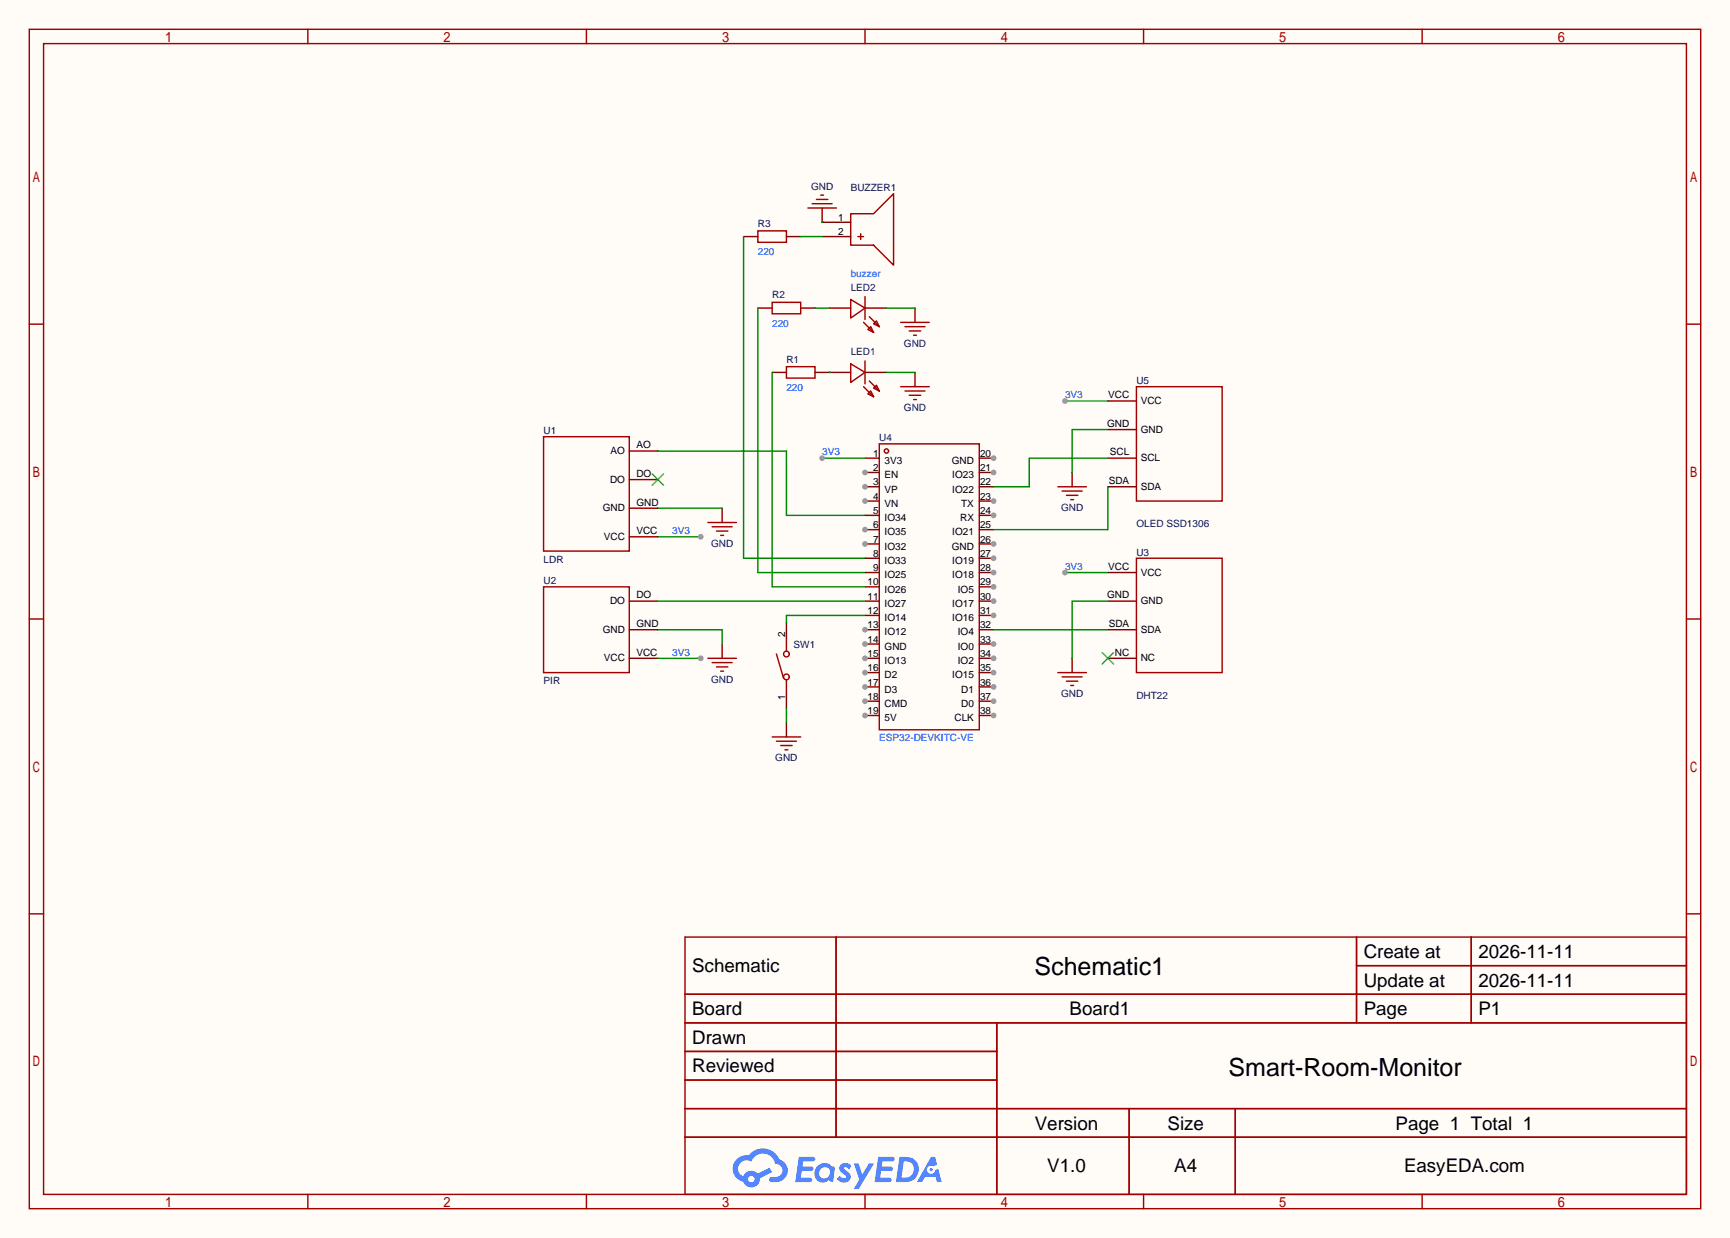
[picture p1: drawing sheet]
<svg xmlns="http://www.w3.org/2000/svg" width="308mm" height="220mm" viewBox="0 0 308 220" stroke-linecap="round" stroke-linejoin="round" font-family="sans-serif">
<path d="M0 0h307.6v220h-307.6z" fill="#fffcf7"/>
<g fill="none" stroke="#a10000" stroke-width=".25">
<path d="M5.2 5.2h297.2v209.6h-297.2zM7.7 7.7h292.1v204.5h-292.1zM54.7 5.2v2.5M104.3 5.2v2.5M153.8 5.2v2.5M203.3 5.2v2.5M252.9 5.2v2.5M5.2 57.6h2.5M299.8 57.6h2.6M5.2 110h2.5M299.8 110h2.6M5.2 162.4h2.5"/>
<path d="M121.8 166.5h178v45.7h-178zM121.8 176.7h178M148.7 166.5v35.6M241.2 166.5v15.2M241.2 171.6h58.6M261.6 166.5v15.2M299.8 162.4h2.6M121.8 181.7h178M121.8 186.8h55.4M121.8 197h178M121.8 191.9h55.4M177.2 181.7v30.5"/>
<path d="M200.8 197v15.2M219.6 197v15.2M54.7 212.2v2.6M104.3 212.2v2.6M121.8 202.1h178M153.8 212.2v2.6M203.3 212.2v2.6M252.9 212.2v2.6"/>
</g>
<g fill="#5487ff">
<path d="M149.5 206.9a1.3 1.3 0 0 1 1.9 .3l-.4 .6a.54 .54 0 0 0-1-.2l.2 .2a1.58 1.58 0 0 1 1 1.5 1.43 1.43 0 0 1-2.4 .2l.5-.6a.64 .64 0 0 0 .5 .5 .64 .64 0 0 0 .6-.3l-.1-.3a1.6 1.6 0 0 1-1.1-1.5z"/>
<path d="M151.8 206.7h.8l.7 2 1.2-2h.9l-2.7 4.5h-.9l1-1.6z"/>
<path d="M142 205.5h1.7a1.31 1.31 0 0 1 1.2 .2 .4 .4 0 0 1-.3 .6h-1.8l-.1 1h1.6a.4 .4 0 0 1 .3 .4 .4 .4 0 0 1-.4 .4h-1.6l-.2 1.2 .8-.1a1.23 1.23 0 0 1 1.2 .2 .39 .39 0 0 1-.4 .6h-2.6z"/>
<path d="M156.1 205.5h1.7a1.32 1.32 0 0 1 1.2 .2 .39 .39 0 0 1-.3 .6h-1.8l-.1 1h1.6a.4 .4 0 0 1 .4 .4 .4 .4 0 0 1-.5 .4h-1.6l-.2 1.1h.8a1.23 1.23 0 0 1 1.2 .2 .39 .39 0 0 1-.4 .6h-2.6z"/>
<path d="M165.5 205.6h.8l.3 1.3-.6 .3a.75 .75 0 0 0-1.1 .3 .75 .75 0 0 0 .5 1.1 .75 .75 0 0 0 .9-.7l.5-.3 .6 2.4h-.8l-.3-.9h-1.8l-.5 .9h-1z"/>
<path d="M159.9 205.6l-.6 4.4h1.4a2.27 2.27 0 0 0 2.7-2.3 2.27 2.27 0 0 0-2.7-2.1zM160.7 206.3a1.5 1.5 0 0 1 1.8 1.6 1.5 1.5 0 0 1-1.9 1.3h-.3z"/>
<path d="M145.4 207.2a1.62 1.62 0 0 0-.4 2.1 1.62 1.62 0 0 0 2 .6l.3-.2 .4 .2 .4 .1 .3-2.4-.1-.3-.5-.1a1.58 1.58 0 0 0-2.4 0zM146 207.7a.98 .98 0 0 1 1.5 .2 .98 .98 0 0 1-.6 1.4 .94 .94 0 0 1-1.2-.4 .94 .94 0 0 1 .3-1.2z"/>
<path d="M131 206a2.37 2.37 0 0 0 1.1 4 1.54 1.54 0 0 0 1.8 1 1.54 1.54 0 0 0 1.2-1.6l2.2-1.1-.5-.8-2.1 1a1.57 1.57 0 0 0-2.6 .5 1.5 1.5 0 0 1-.7-2.1 1.5 1.5 0 0 1 2.2-.5 2.23 2.23 0 0 1 2.3-1.4 2.23 2.23 0 0 1 2 1.8 1.16 1.16 0 0 1 1.2 1.1 1.16 1.16 0 0 1-1.1 1.2h-.7a.47 .47 0 0 0-.5 .4 .47 .47 0 0 0 .4 .5 2.23 2.23 0 0 0 2.2-.6 2.23 2.23 0 0 0 .5-2.3 2.16 2.16 0 0 0-1.3-1.1 3.2 3.2 0 0 0-5.5-.7l-1.1 .1zM133 209.5a.6 .6 0 0 1 1.2 0 .6 .6 0 0 1-1.2 0z"/>
<circle cx="165.6" cy="207.8" r=".28"/>
</g>
<g fill="none" stroke="#a10000" stroke-width=".25">
<path d="M151.3 38h4l3.6-3.6v12.7l-3.6-3.5h-4zM134.7 41h5.1v2.1h-5.1zM137.3 53.7h5.1v2.1h-5.1zM151.3 53.2l2.5 1.5-2.5 1.8zM152.5 42h1M153 41.5v1M153.5 57.3l1.8 1.8M153.8 52.7v4.1M154.3 58.5l.5-.5 .5 1.1zM154.6 56.3l1.7 1.7M155.3 57.5l.5-.5 .5 1zM96.6 77.6h15.3v20.3h-15.3z"/>
<path d="M139.8 65.2h5.1v2h-5.1zM151.3 64.6l2.5 1.6-2.5 1.7zM153.5 68.7l1.8 1.8M153.8 64.1v4.1M154.3 70l.5-.5 .5 1zM154.6 67.7l1.7 1.8M155.3 69l.5-.5 .5 1zM156.3 78.9h17.8v50.8h-17.8zM202.1 68.7h15.2v20.3h-15.2zM202.1 99.2h15.2v20.3h-15.2zM96.6 104.3h15.3v15.2h-15.3zM138 116.2l1.3 4.3"/>
<path d="M139.8 113.2v2.5M139.8 120.8v2.5"/>
<circle cx="157.6" cy="80.1" r=".38"/>
<circle cx="139.8" cy="116.2" r=".51"/>
<circle cx="139.8" cy="120.3" r=".51"/>
</g>
<g fill="none" stroke="#870000" stroke-width=".25">
<path d="M146.2 39.5h5.1M132.2 42h2.5M134.7 54.7h2.6M139.8 42h2.6M142.4 54.7h2.5M146.2 42h5.1M147.4 54.7h3.9M153.8 54.7h3.8M137.3 66.2h2.5M144.9 66.2h6.4M153.8 66.2h3.8M197 76.3h5.1"/>
<path d="M197 71.2h5.1M111.9 80.1h5.1M111.9 85.2h5.1M111.9 90.3h5.1M111.9 95.4h5.1M153.8 81.4h2.5M153.8 83.9h2.5M197 86.5h5.1M197 81.4h5.1M111.9 106.8h5.1M111.9 111.9h5.1M111.9 117h5.1"/>
<path d="M139.8 110.6v2.6M197 106.8h5.1M197 111.9h5.1M197 117h5.1M197 101.7h5.1M139.8 123.3v2.6"/>
</g>
<path d="M116 84.2l2 2M118 84.2l-2 2M196 116l2 2M198 116l-2 2" fill="none" stroke="#3c3" stroke-width=".25"/>
<circle cx="153.8" cy="83.9" r=".51" fill="#999"/>
<path d="M153.8 86.5h2.5" fill="none" stroke="#870000" stroke-width=".25"/>
<circle cx="153.8" cy="86.5" r=".51" fill="#999"/>
<path d="M153.8 89h2.5" fill="none" stroke="#870000" stroke-width=".25"/>
<circle cx="153.8" cy="89" r=".51" fill="#999"/>
<path d="M153.8 91.6h2.5M153.8 94.1h2.5" fill="none" stroke="#870000" stroke-width=".25"/>
<circle cx="153.8" cy="94.1" r=".51" fill="#999"/>
<path d="M153.8 96.6h2.5" fill="none" stroke="#870000" stroke-width=".25"/>
<circle cx="153.8" cy="96.6" r=".51" fill="#999"/>
<path d="M153.8 99.2h2.5M153.8 101.7h2.5M153.8 104.3h2.5M153.8 106.8h2.5M153.8 109.3h2.5M153.8 111.9h2.5" fill="none" stroke="#870000" stroke-width=".25"/>
<circle cx="153.8" cy="111.9" r=".51" fill="#999"/>
<path d="M153.8 114.4h2.5" fill="none" stroke="#870000" stroke-width=".25"/>
<circle cx="153.8" cy="114.4" r=".51" fill="#999"/>
<path d="M153.8 117h2.5" fill="none" stroke="#870000" stroke-width=".25"/>
<circle cx="153.8" cy="117" r=".51" fill="#999"/>
<path d="M153.8 119.5h2.5" fill="none" stroke="#870000" stroke-width=".25"/>
<circle cx="153.8" cy="119.5" r=".51" fill="#999"/>
<path d="M153.8 122h2.5" fill="none" stroke="#870000" stroke-width=".25"/>
<circle cx="153.8" cy="122" r=".51" fill="#999"/>
<path d="M153.8 124.6h2.5" fill="none" stroke="#870000" stroke-width=".25"/>
<circle cx="153.8" cy="124.6" r=".51" fill="#999"/>
<path d="M153.8 127.1h2.5" fill="none" stroke="#870000" stroke-width=".25"/>
<circle cx="153.8" cy="127.1" r=".51" fill="#999"/>
<path d="M174.1 81.4h2.6" fill="none" stroke="#870000" stroke-width=".25"/>
<circle cx="176.7" cy="81.4" r=".51" fill="#999"/>
<path d="M174.1 83.9h2.6" fill="none" stroke="#870000" stroke-width=".25"/>
<circle cx="176.7" cy="83.9" r=".51" fill="#999"/>
<path d="M174.1 86.5h2.6M174.1 89h2.6" fill="none" stroke="#870000" stroke-width=".25"/>
<circle cx="176.7" cy="89" r=".51" fill="#999"/>
<path d="M174.1 91.6h2.6" fill="none" stroke="#870000" stroke-width=".25"/>
<circle cx="176.7" cy="91.6" r=".51" fill="#999"/>
<path d="M174.1 94.1h2.6M174.1 96.6h2.6" fill="none" stroke="#870000" stroke-width=".25"/>
<circle cx="176.7" cy="96.6" r=".51" fill="#999"/>
<path d="M174.1 99.2h2.6" fill="none" stroke="#870000" stroke-width=".25"/>
<circle cx="176.7" cy="99.2" r=".51" fill="#999"/>
<path d="M174.1 101.7h2.6" fill="none" stroke="#870000" stroke-width=".25"/>
<circle cx="176.7" cy="101.7" r=".51" fill="#999"/>
<path d="M174.1 104.3h2.6" fill="none" stroke="#870000" stroke-width=".25"/>
<circle cx="176.7" cy="104.3" r=".51" fill="#999"/>
<path d="M174.1 106.8h2.6" fill="none" stroke="#870000" stroke-width=".25"/>
<circle cx="176.7" cy="106.8" r=".51" fill="#999"/>
<path d="M174.1 109.3h2.6" fill="none" stroke="#870000" stroke-width=".25"/>
<circle cx="176.7" cy="109.3" r=".51" fill="#999"/>
<path d="M174.1 111.9h2.6M174.1 114.4h2.6" fill="none" stroke="#870000" stroke-width=".25"/>
<circle cx="176.7" cy="114.4" r=".51" fill="#999"/>
<path d="M174.1 117h2.6" fill="none" stroke="#870000" stroke-width=".25"/>
<circle cx="176.7" cy="117" r=".51" fill="#999"/>
<path d="M174.1 119.5h2.6" fill="none" stroke="#870000" stroke-width=".25"/>
<circle cx="176.7" cy="119.5" r=".51" fill="#999"/>
<path d="M174.1 122h2.6" fill="none" stroke="#870000" stroke-width=".25"/>
<circle cx="176.7" cy="122" r=".51" fill="#999"/>
<path d="M174.1 124.6h2.6" fill="none" stroke="#870000" stroke-width=".25"/>
<circle cx="176.7" cy="124.6" r=".51" fill="#999"/>
<path d="M174.1 127.1h2.6" fill="none" stroke="#870000" stroke-width=".25"/>
<circle cx="176.7" cy="127.1" r=".51" fill="#999"/>
<g fill="none" stroke="#008700" stroke-width=".25">
<path d="M146.2 39.5h.1M132.2 42v57.2h21.6M134.7 54.7v47h19.1M142.4 42h3.8M144.9 54.7h2.5M157.6 54.7h5.1M137.3 66.2v38.1h16.5M147.4 66.2h.1M157.6 66.2h5.1M197 76.3h-6.4v7.6M117 80.1h22.8v11.5h14M117 90.3h11.4"/>
<path d="M146.2 81.4h7.6M197 81.4h-14v5.1h-6.3M197 86.5v7.6h-20.3M117 106.8h36.8M117 111.9h11.4v2.5M153.8 109.3h-14v1.3M176.7 111.9h20.3M197 106.8h-6.4v10.2"/>
</g>
<path d="M146.2 37v2.5M162.7 54.7v2.6M162.7 66.2v2.5M128.4 90.3v2.5M190.6 83.9v2.6M128.4 114.4v2.6M190.6 117v2.5M139.8 128.4v2.5" fill="none" stroke="#870000" stroke-width=".25"/>
<g fill="none" stroke="#a10000" stroke-width=".25">
<path d="M143.6 37h5.1M144.4 36.2h3.6M145.2 35.4h2M145.9 34.7h.5M160.1 57.3h5.1M160.9 58h3.6M161.7 58.8h2M162.4 59.6h.5M160.1 68.7h5.1M160.9 69.5h3.6M161.7 70.2h2M162.4 71h.5"/>
<path d="M125.9 92.8h5M126.6 93.6h3.6M127.4 94.4h2M128.1 95.1h.6M188.1 86.5h5.1M188.8 87.2h3.6M189.6 88h2M190.4 88.8h.5M125.9 117h5M126.6 117.7h3.6M127.4 118.5h2M128.1 119.3h.6"/>
<path d="M188.1 119.5h5.1M137.3 130.9h5.1M138 131.7h3.6M138.8 132.5h2M139.6 133.2h.5M188.8 120.3h3.6M189.6 121h2M190.4 121.8h.5"/>
</g>
<circle cx="146.2" cy="81.4" r=".51" fill="#999"/>
<path d="M117 95.4h7.6" fill="none" stroke="#008700" stroke-width=".25"/>
<circle cx="124.6" cy="95.4" r=".51" fill="#999"/>
<path d="M117 117h7.6" fill="none" stroke="#008700" stroke-width=".25"/>
<circle cx="124.6" cy="117" r=".51" fill="#999"/>
<path d="M189.4 101.7h7.6" fill="none" stroke="#008700" stroke-width=".25"/>
<circle cx="189.4" cy="101.7" r=".51" fill="#999"/>
<path d="M189.4 71.2h7.6" fill="none" stroke="#008700" stroke-width=".25"/>
<circle cx="189.4" cy="71.2" r=".51" fill="#999"/>
<path d="M139.8 125.9v2.5" fill="none" stroke="#008700" stroke-width=".25"/>
<g font-size="4.4">
<text x="183.9" y="173.3">Schematic1</text>
<text x="218.4" y="191.1">Smart-Room-Monitor</text>
</g>
<g font-size="3.3">
<text x="123.1" y="172.8">Schematic</text>
<text x="242.5" y="170.2">Create at</text>
<text x="262.9" y="170.2">2026-11-11</text>
<text x="242.5" y="175.3">Update at</text>
<text x="262.9" y="175.3">2026-11-11</text>
<text x="123.1" y="180.4">Board</text>
<text x="123.1" y="185.5">Drawn</text>
<text x="190.2" y="180.4">Board1</text>
<text x="242.5" y="180.4">Page</text>
<text x="262.9" y="180.4">P1</text>
<text x="123.1" y="190.5">Reviewed</text>
<text x="184" y="200.7">Version</text>
<text x="207.6" y="200.7">Size</text>
<text x="248.1" y="200.7">Page 1 Total 1</text>
<text x="186.2" y="208.3">V1.0</text>
<text x="208.8" y="208.3">A4</text>
<text x="249.6" y="208.3">EasyEDA.com</text>
</g>
<g font-size="1.8" fill="#000080">
<text x="144.2" y="33.7">GND</text>
<text x="151.3" y="33.9">BUZZER1</text>
<text x="134.7" y="40.3">R3</text>
<text x="137.3" y="53">R2</text>
<text x="151.3" y="51.7">LED2</text>
<text x="139.8" y="64.4">R1</text>
<text x="151.3" y="63.2">LED1</text>
<text x="160.7" y="61.6">GND</text>
<text x="202.1" y="68.2">U5</text>
<text x="96.6" y="77.1">U1</text>
<text x="160.7" y="73.1">GND</text>
<text x="156.3" y="78.4">U4</text>
<text x="188.7" y="90.8">GND</text>
<text x="202.1" y="93.6">OLED SSD1306</text>
<text x="96.6" y="100">LDR</text>
<text x="126.4" y="97.2">GND</text>
<text x="202.1" y="98.7">U3</text>
<text x="96.6" y="103.8">U2</text>
<text x="141.1" y="115.2">SW1</text>
<text x="96.6" y="121.6">PIR</text>
<text x="126.4" y="121.3">GND</text>
<text x="188.7" y="123.9">GND</text>
<text x="202.1" y="124.1">DHT22</text>
<text x="137.9" y="135.3">GND</text>
</g>
<g font-size="1.8">
<text x="149" y="39.3">1</text>
<text x="149" y="41.8">2</text>
<text x="197" y="70.8">VCC</text>
<text x="202.8" y="71.8">VCC</text>
<text x="196.8" y="75.9">GND</text>
<text x="202.8" y="76.9">GND</text>
<text x="108.6" y="80.7">AO</text>
<text x="113.2" y="79.7">AO</text>
<text x="155.2" y="81.2">1</text>
<text x="155.2" y="83.7">2</text>
<text x="157.3" y="82.4">3V3</text>
<text x="169.2" y="82.4">GND</text>
<text x="174.2" y="81.2">20</text>
<text x="174.2" y="83.7">21</text>
<text x="197.3" y="80.9">SCL</text>
<text x="202.8" y="81.9">SCL</text>
<text x="108.5" y="85.8">DO</text>
<text x="113.2" y="84.7">DO</text>
<text x="113.2" y="89.8">GND</text>
<text x="155.2" y="86.2">3</text>
<text x="155.2" y="88.8">4</text>
<text x="157.3" y="85">EN</text>
<text x="157.3" y="87.5">VP</text>
<text x="169.3" y="85">IO23</text>
<text x="169.3" y="87.5">IO22</text>
<text x="174.2" y="86.2">22</text>
<text x="174.2" y="88.8">23</text>
<text x="197.1" y="86">SDA</text>
<text x="202.8" y="87">SDA</text>
<text x="107.2" y="90.8">GND</text>
<text x="107.4" y="95.9">VCC</text>
<text x="113.2" y="94.9">VCC</text>
<text x="155.2" y="91.3">5</text>
<text x="155.2" y="93.9">6</text>
<text x="157.3" y="90.1">VN</text>
<text x="157.3" y="92.6">IO34</text>
<text x="157.3" y="95.1">IO35</text>
<text x="169.3" y="95.1">IO21</text>
<text x="170.7" y="92.6">RX</text>
<text x="170.9" y="90.1">TX</text>
<text x="174.2" y="91.3">24</text>
<text x="174.2" y="93.9">25</text>
<text x="155.2" y="96.4">7</text>
<text x="155.2" y="98.9">8</text>
<text x="155.2" y="101.5">9</text>
<text x="157.3" y="97.7">IO32</text>
<text x="157.3" y="100.2">IO33</text>
<text x="169.2" y="97.7">GND</text>
<text x="169.3" y="100.2">IO19</text>
<text x="174.2" y="96.4">26</text>
<text x="174.2" y="98.9">27</text>
<text x="174.2" y="101.5">28</text>
<text x="197" y="101.3">VCC</text>
<text x="108.5" y="107.3">DO</text>
<text x="113.2" y="106.3">DO</text>
<text x="154.2" y="104">10</text>
<text x="154.2" y="106.6">11</text>
<text x="157.3" y="102.8">IO25</text>
<text x="157.3" y="105.3">IO26</text>
<text x="157.3" y="107.8">IO27</text>
<text x="169.3" y="102.8">IO18</text>
<text x="169.3" y="107.8">IO17</text>
<text x="170.3" y="105.3">IO5</text>
<text x="174.2" y="104">29</text>
<text x="174.2" y="106.6">30</text>
<text x="196.8" y="106.3">GND</text>
<text x="202.8" y="107.3">GND</text>
<text x="202.8" y="102.3">VCC</text>
<text x="107.2" y="112.4">GND</text>
<text x="113.2" y="111.4">GND</text>
<text x="139.6" y="113.2" transform="rotate(-90 139.6 113.2)">2</text>
<text x="154.2" y="109.1">12</text>
<text x="154.2" y="111.6">13</text>
<text x="157.3" y="110.4">IO14</text>
<text x="157.3" y="112.9">IO12</text>
<text x="169.3" y="110.4">IO16</text>
<text x="170.3" y="112.9">IO4</text>
<text x="174.2" y="109.1">31</text>
<text x="174.2" y="111.6">32</text>
<text x="197.1" y="111.4">SDA</text>
<text x="202.8" y="112.4">SDA</text>
<text x="107.4" y="117.5">VCC</text>
<text x="113.2" y="116.5">VCC</text>
<text x="154.2" y="114.2">14</text>
<text x="154.2" y="116.7">15</text>
<text x="154.2" y="119.3">16</text>
<text x="157.3" y="115.5">GND</text>
<text x="157.3" y="118">IO13</text>
<text x="170.3" y="115.5">IO0</text>
<text x="170.3" y="118">IO2</text>
<text x="174.2" y="114.2">33</text>
<text x="174.2" y="116.7">34</text>
<text x="174.2" y="119.3">35</text>
<text x="198.2" y="116.5">NC</text>
<text x="202.8" y="117.5">NC</text>
<text x="139.6" y="124.3" transform="rotate(-90 139.6 124.3)">1</text>
<text x="154.2" y="121.8">17</text>
<text x="154.2" y="124.3">18</text>
<text x="157.3" y="120.5">D2</text>
<text x="157.3" y="123.1">D3</text>
<text x="157.3" y="125.6">CMD</text>
<text x="169.3" y="120.5">IO15</text>
<text x="170.9" y="123.1">D1</text>
<text x="170.9" y="125.6">D0</text>
<text x="174.2" y="121.8">36</text>
<text x="174.2" y="124.3">37</text>
<text x="154.2" y="126.9">19</text>
<text x="157.3" y="128.2">5V</text>
<text x="169.7" y="128.2">CLK</text>
<text x="174.2" y="126.9">38</text>
</g>
<g font-size="1.8" fill="#00f">
<text x="134.7" y="45.4">220</text>
<text x="151.3" y="49.2">buzzer</text>
<text x="137.3" y="58.1">220</text>
<text x="139.8" y="69.5">220</text>
<text x="189.4" y="70.8">3V3</text>
<text x="146.2" y="80.9">3V3</text>
<text x="119.5" y="94.9">3V3</text>
<text x="189.4" y="101.3">3V3</text>
<text x="119.5" y="116.5">3V3</text>
<text x="156.3" y="131.7">ESP32-DEVKITC-VE</text>
</g>
</svg>
